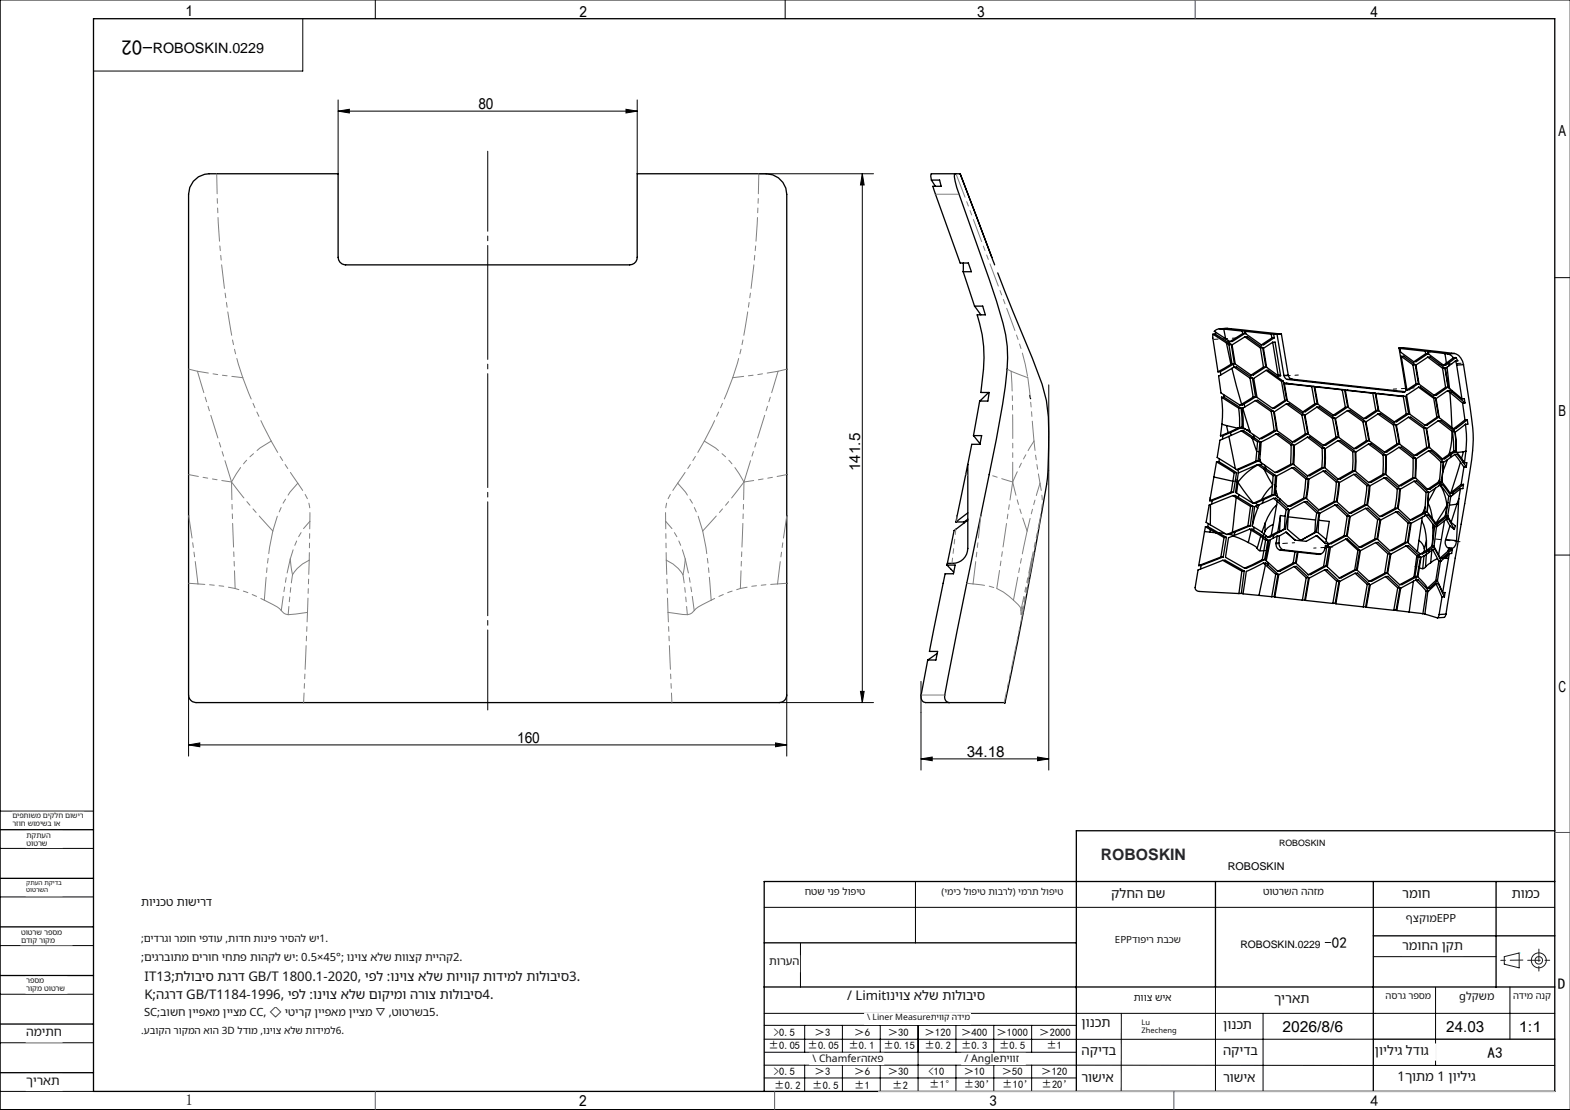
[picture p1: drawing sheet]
<svg xmlns="http://www.w3.org/2000/svg" width="420mm" height="297mm" viewBox="0 0 420 297" stroke-linecap="round" stroke-linejoin="round" font-family="sans-serif">
<g fill="none" stroke="#000" stroke-width=".27">
<path d="M100.4 0v5M210 0v5M420 0h-419.9v297h419.9M81 5v14h-56M90.5 29.7l3-.5v1zM90.5 26.7v19.8M90.5 29.7h80M167.5 29.2l3 .5-3 .5zM170.5 26.7v19.8M203 46.5h30.7M230.7 46.5l.5 3h-1zM230.7 46.5v141.5"/>
<path d="M415.9 74.3h4.1M280.6 103v103.1M415.9 148.5h4.1M50.4 199.3l3-.5v1zM50.4 186v16.3M50.4 199.3h160.1M207.5 198.8l3 .5-3 .5zM208.5 188h25.2M210.5 186v16.3M230.2 185h1l-.5 3zM246.4 182.3v23.8M0 217h25"/>
<path d="M246.4 203.1l3-.5v.9zM246.4 203.1h34.2M277.6 202.6l3 .5-3 .4zM0 227h25M0 240h25M244.9 236v16.3M0 253h25M204.4 242.8h211.5M214.1 252.4v11.8M367.4 256h32.8M0 266h25M0 279h25"/>
<path d="M204.4 271.1h211.5M204.4 278.1h163M204.4 274.4h83.5M215.3 274.4v7.1M225.4 274.4v7.1M235.5 274.4v7.1M245.6 274.4v17.6M255.7 274.4v7.1M265.9 274.4v7.1M276 274.4v7.1M300 271.1l-.1 21M325.2 264.1v27.9"/>
<path d="M337.9 271.1v20.9M384 264.2v20.9M403.9 264.1v14M0 292h25M204.4 285l211.5 .1M204.4 288.4h83.5M204.5 281.5h83.5M215.3 285v7M225.4 285v7M235.5 285v7M255.7 285v7M265.9 285v7"/>
<path d="M276 285v7M287.9 292h128"/>
</g>
<g fill="none" stroke="#191924" stroke-width=".27">
<path d="M402.4 256l4-1v4l-4-1z"/>
<circle cx="411.7" cy="257" r="1"/>
<circle cx="411.7" cy="257" r="2"/>
</g>
<path d="M341.2 145.5l5.1-.3M351.4 146.7l5.1-.4" fill="none" stroke="#000" stroke-width=".27" stroke-dasharray="30.5 1.3 1.3 1.3" stroke-dashoffset="29.8"/>
<path d="M384 144.2l6.6 .8" fill="none" stroke="#000" stroke-width=".27" stroke-dasharray="30.5 1.3 1.3 1.3" stroke-dashoffset="29.1"/>
<path d="M324.8 90.8l6-.4M390.9 97.2l-6 .4" fill="none" stroke="#000" stroke-width=".27" stroke-dasharray="30.5 1.3 1.3 1.3" stroke-dashoffset="29.4"/>
<path d="M347.3 100.4l-5.6 .3M378.3 103.8l-5.6 .3" fill="none" stroke="#000" stroke-width=".27" stroke-dasharray="30.5 1.3 1.3 1.3" stroke-dashoffset="29.6"/>
<path d="M130.5 190v-149.5" fill="none" stroke="#000" stroke-width=".27" stroke-dasharray="30.5 1.3 1.3 1.3" stroke-dashoffset="9.1"/>
<g fill="none" stroke="#000" stroke-width=".35">
<path d="M25 5h390.9v287h-390.9zM51.7 48.5a6.7 6.7 0 0 1 6.3-2h32.5v22.4a2.03 2.03 0 0 0 2 2h76a1.99 1.99 0 0 0 2-2v-22.4h32.5a6.3 6.3 0 0 1 7.2 3.8l.3 1.7v134a2.02 2.02 0 0 1-2 2h-156a2.05 2.05 0 0 1-2.1-2v-134l.4-1.8zM249.2 48.2l-.2-1.1 .2-.6h7.7l9.2 24.4M249.2 48.2h2.2l.4 1.6h-2.2l.7 2.2 6.6 18.4h2.1l.9 2.3h-2.2M249.2 48.2l1 1.6M255.4 46.5l-.1 .1a13.8 13.8 0 0 0 1.3 5.4l10 28.6a41.5 41.5 0 0 1 2.8 18.2 232.5 232.5 0 0 1-4.8 28.2l-8.6 41.8-3.3 17.2a1.52 1.52 0 0 0 1.2 2M257.7 72.7l3 9.2M257.7 70.4v2.3M266.9 73l9.3 22.8a41.8 41.8 0 0 1 4.4 20 75.5 75.5 0 0 1-.9 15.6l-1.5 8.1a1496.8 1496.8 0 0 1-9.4 48.7M260.7 81.9h2.2l.7 2.3h-2.2a35.4 35.4 0 0 1 1.7 14.6l-.7 6.2h2.2l-.3 2.3h-2.2M260.7 81.9l1.7 2.3M324.5 89.4l-.1 1 1.4 9.1"/>
<path d="M324.5 89.4l3.6 2.4M325.1 89.4l3.6 2.3M325.1 89.4h-.6M325.3 88.9l-.2 .5M326.5 99.4l-.7 .1M326.5 99.4l.1 .9M327.4 88l4.9 .6M327.4 88a2.53 2.53 0 0 0-2.6 .6l3.1 2M327.4 88l.5 2.6M327.9 90.6l1.1 .8M328.1 91.8l1.2 5.7M328.1 91.8l.7 .4"/>
<path d="M328.3 87.9l14.5 1.5M328.3 87.9l-2.1 .1M328.3 87.9h-.3M328.6 91.1l.1 .6M328.7 91.7l.7 .5M328.8 92.2l.8 5.1M329.3 97.5l-3.5 2M329.4 92.2l.8 5.1M329.4 92.2h-.6M329.6 98.6l2.5 9.6M329.6 98.6l-3.6 2 .6 4.6 5.1 3.2M329.6 97.3l-.3 .2"/>
<path d="M329.9 97.4l-3.4 2M329.9 97.4l.2 .8M330.1 98.2h.7l4.2 2.9M330.1 98.2l4.3 3M330.1 98.2l-.5 .4M330.2 97.3l-.3 .1M330.2 97.3h-.6M332.3 88.6l.2 .6M332.5 89.2l-3.5 2.2M333 88.5l.1 .7M333 88.5l.8 .1h-.6M333 88.5l-.7 .1"/>
<path d="M333 90.1h.7l4.1 3M333 90.1l-3.4 2.2 .8 5.1 4.3 3M333 90.1l4.2 3M333.1 89.2l-3.4 2.2h-.7M333.1 89.2h-.6M333.2 88.6l6.9 .8M333.2 88.6l.1 .7 4.1 3M337.2 93.1l.8 5.1M337.8 93.1l.8 5.1M337.8 93.1h-.6M338 98.2l-3.3 2.2M338.6 98.2l-3.3 2.1-.6 .1"/>
<path d="M338.6 98.2h-.6M338.7 99.1h.5l4.1 2.9M338.7 99.1l-3.3 2.1 .9 5.1 4.2 3M338.7 99.1l4.1 3M340.1 89.4l.2 1M340.3 90.4l-2.9 1.9M340.5 91.6l.6-.1 1.4 8.9M340.5 91.6l-2.5 1.6 .8 5.1 3.1 2.2M340.5 91.6l1.4 8.8M340.7 89.4l.2 1M340.7 89.4l.9 .1M340.7 89.4h-.6"/>
<path d="M340.9 90.4l-2.8 1.8-.7 .1M340.9 90.4h-.6M341.6 89.5l1.9 11M342.8 89.4l1.8 11M342.8 89.4l-1.2 .1M374.3 93.1l1.1-.1 13.7 1.6M374.3 93.1l1.8 11a.63 .63 0 0 1-.7 .8M374.3 93.1l.8 .1h-.6M374.5 93.2l6.8 .8M374.5 93.2l.2 1 3.5 2.6M374.9 95.4l.6-.1 3.1 2.3M374.9 95.4l3.1 2.2"/>
<path d="M374.9 95.4l1.4 8.9M378 97.6l.8 5.1M378.6 97.6l.8 5.1M378.6 97.6h-.6M381.3 94l.1 .6M381.4 94.6l-3.2 2.2M381.9 93.9l.8 .1-.6 .1M381.9 93.9l-.6 .1M381.9 93.9l.1 .7M382 95.6l.6-.1 3.9 3M382 95.6l-3.2 2.1 .8 5.1 4 3M382 95.6l3.9 2.9"/>
<path d="M382 94.6l-3.2 2.2h-.6M382 94.6h-.6M382.1 94.1l4.4 .5M382.1 94.1l.1 .7 4 2.9M385.9 98.5l.8 5.1M386.5 94.6l.4 2.6M386.5 94.6l.8 .1M386.5 98.5l.8 5.1M386.5 98.5h-.6M386.9 97.2l-.7 .5M387.1 98.3l.7 5.7M387.1 98.3l-.5 .3 .9 5.1 .3 .3"/>
<path d="M387.3 94.7l1 .4 .5 .6M387.6 97.1l.1 .8M387.6 97.1l-.8 .6h-.6M388.8 95.7l-1.9 1.5M389.1 94.6a3.2 3.2 0 0 1 2.4 3M389.1 94.6l-1.8 .1M389.4 96.6l.3 1.1M389.4 96.6l-2.3 1.7M389.5 95.7l-1.9 1.4M389.5 95.7l.5 .9h-.6M389.5 95.7h-.7M389.7 97.7l1.4 9"/>
<path d="M391.5 97.6a202.6 202.6 0 0 1 2.6 18.4v3.1a395.6 395.6 0 0 1-4.8 30.2l-2.5 15M391.5 97.6l-1.8 .1M260.4 116.6h2.2l-.5 2.3h-2.1l-1.1 5.3v22.6a4 4 0 0 1-4 3.9h-1.5M260.4 116.6l1.8 2.1M262.1 107.3l-1.7 9.3M264.5 105l-2.4 2.3M275.4 105.8l.3 .9M326.8 106.3l4.6 2.9M326.8 106.3a28.4 28.4 0 0 1 .1 7.2M326.9 113.5l1.2 .4M326.9 113.5l-.4 3.1M327.1 116.6h-.6"/>
<path d="M327.1 116.6l-.1 .9M327.3 105.6l.1 .7M327.4 106.3l4.6 2.9M327.4 106.3h-.6M328.1 113.9l.4 1.9M328.1 113.9l3.1 .7M328.5 115.8l-2 .8M328.8 116.8l1.7 8.6M328.8 116.8l-2.4 1-.8 4.6 4.9 3M329.2 115.7l-2.1 .9M329.2 115.7l.1 .8M331.2 114.6l-2.7 1.2"/>
<path d="M331.4 109.2l.2 5.2M331.6 114.4l-.4 .2M331.8 114.5l-2.6 1.2M331.8 114.5l1.4 .3M332 109.2l.2 5.1M332 109.2h-.6M332.1 115.3l-3.3 1.5M332.1 115.3l2.9 1.9M332.1 115.3l.6-.1 2.9 2M332.1 108.2l-.4 .2M332.2 114.3l-.4 .2M332.2 114.3l-.6 .1"/>
<path d="M332.5 109.2l1.8 6M332.5 109.2l-.2 .1 .3 5.1 .9 .6M332.8 108.1l.2 .8M332.8 108.1l-1.1 .3M333.5 115l.8 .2M333.5 115l1 .7M334.3 115.2l.2 .5M334.4 101.2l.8 5.1M334.5 115.7l2.4 1.7M335 117.2l1.2 3.6M335 117.2l1.4 1M335 101.1l.9 5.1"/>
<path d="M335 101.1l-.6 .1M335.2 106.3l-3.1 1.9M335.3 116.3l.3 .9M335.6 117.2l1.4 1M335.8 107.2l-3.3 2M335.8 107.2l.6-.1 4.3 3M335.8 107.2l4.2 2.9M335.9 106.2l-3.1 1.9M335.9 106.2l-.7 .1M336.4 118.2l-.2 2.6M337 118.2l-.2 2.6M337 118.2h-.6"/>
<path d="M340 110.1l.9 5.1M340.7 110.1l.8 5.1M340.7 110.1h-.7M340.9 115.2l-4 2.2M341.4 116.1l-4 2.2-.4 4.6M341.4 116.1h.6l4 2.9M341.4 116.1l4 3M341.5 115.2l-3.9 2.2h-.7M341.5 115.2h-.6M341.9 100.4v.1M342.5 100.4l.1 .1h-.7M342.5 100.4h-.6"/>
<path d="M342.8 102.1l.9 5M343.3 102l.9 5.1M343.3 102l-.5 .1M343.5 100.5l.4 .8 .5 .2M343.6 102.5l1 .1M343.6 102.5l.8 4.7 4.1 3M343.6 102.5l.4 .2M343.7 107.1l-3.2 2.2M344 102.7l6.9 .7M344.1 108.1l-3.2 2.1 .8 5.1 4.1 2.9M344.1 108.1l.7-.1 4.1 2.9M344.1 108.1l4.2 2.9"/>
<path d="M344.2 107.1l-3.2 2.2h-.5M344.2 107.1h-.5M344.4 101.5l31 3.4M344.6 100.4l.5 .8 .5 .3M344.6 102.6l6.9 .8M344.6 102.6l-.6 .1M344.6 100.4l-1.1 .1M345.4 119.1l-.1 5.1M345.6 101.5l30.3 3.3M345.6 101.5h-1.2M346 119l-.1 5.2M346 119l-.6 .1"/>
<path d="M348.3 111l.9 5.1M348.9 110.9l.9 5.2M348.9 110.9l-.6 .1M349.2 116.1l-3.4 2.1M349.7 117l.7-.1 3.9 3M349.7 117l-3.4 2.2-.2 5.1 3.7 3M349.7 117l4 3M349.8 116.1l-3.4 2.1h-.6M349.8 116.1h-.6M350.9 103.4l.8 4.7M351.5 103.4l.9 4.6M351.5 103.4h-.6"/>
<path d="M351.7 103.5l8 .8M351.7 103.5l7.4 .8M351.7 103.5l.9 4.7 4.1 2.9M351.7 108.1l-3.2 2.1M352.3 108.9l-3.2 2.2 .9 5.1 4 3M352.3 108.9h.6l4.2 3M352.3 108.9l4.1 3M352.4 108l-3.2 2.2h-.7M352.4 108l-.7 .1M353.7 120l-.1 5.1M354.3 119.9v5.2M354.3 119.9l-.6 .1"/>
<path d="M356.4 111.9l1 5.1M357.1 111.9l.9 5.1M357.1 111.9h-.7M357.4 117l-3.4 2.2M357.9 117.9h.7l3.9 2.9M357.9 117.9l-3.4 2.1v5.2l3.5 3M357.9 117.9l4 3M358 117l-3.3 2.1-.7 .1M358 117h-.6M359.1 104.3l.8 4.7M359.7 104.3l.8 4.6M359.7 104.3h-.6"/>
<path d="M359.9 104.4l8 .8M359.9 104.4l7.3 .8M359.9 104.4l.8 4.6 4.1 3M359.9 109l-3.2 2.1M360.5 109.9l-3.2 2.1 .9 5.1 4 2.9M360.5 109.9l.6-.1 4.1 3M360.5 109.9l4.1 2.9M360.5 108.9l-3.2 2.2h-.6M360.5 108.9l-.6 .1M364.6 112.8l.9 5.1M365.2 112.8l1 5.1M365.2 112.8h-.6"/>
<path d="M365.5 117.9l-3.3 2.1M366.1 118.8l.6-.1 4 3M366.1 118.8l-3.4 2.2-.1 5.1 3.5 3M366.1 118.8l3.9 3M366.2 117.9l-3.3 2.1h-.7M366.2 117.9h-.7M367.2 105.2l.9 4.7M367.9 105.2l.8 4.6M367.9 105.2h-.7M368.1 105.3l7.5 .7M368.1 105.3l.8 4.7 4.1 2.9M368.1 105.3l6.9 .8"/>
<path d="M368.1 109.9l-3.3 2.1M368.6 110.8l-3.2 2.1 1 5.1 4 3M368.6 110.8l.7-.1 4.1 3M368.6 110.8l4.1 2.9M368.7 109.8l-3.2 2.2h-.7M368.7 109.8l-.6 .1M372.7 113.7l1 5.1M373.4 113.7l.9 5.1M373.4 113.7h-.7M373.7 118.8l-3.3 2.2M374.2 119.7h.7l3.8 2.9M374.2 119.7l-3.4 2.1v5.2l3.4 3"/>
<path d="M374.2 119.7l3.8 3M374.3 118.8l-3.3 2.1-.6 .1M374.3 118.8h-.6M375 106.1l1-.1 .8 4.7M375 106.1h.4l.8 4.7M375.4 104.9h.1M376.2 110.8l-3.2 2.1M376.8 111.7l-3.2 2.1 .9 5.1 3.9 3M376.8 111.7l.6-.1 4.1 3M376.8 111.7l4.1 2.9M376.8 110.7l-3.2 2.2h-.6M376.8 110.7l-.6 .1"/>
<path d="M378.8 102.7l-2.5 1.6M379.4 102.7l-2.4 1.6h-.7M379.4 102.7h-.6M379.5 103.6h.5l4 2.9M379.5 103.6l-3.2 2.1 .9 5.1 4 3M379.5 103.6l4 3M380.9 114.6l.8 5.1M381.5 114.6l.8 5.1M381.5 114.6h-.6M381.7 119.7l-3.3 2.2M382.3 119.7l-3.3 2.1-.6 .1M382.3 119.7h-.6"/>
<path d="M383.5 106.6l.9 5.1M384 106.5l.9 5.1M384 106.5l-.5 .1M384.4 111.7l-3.2 2.1M384.8 112.6l.6-.1 3.6 2.9M384.8 112.6l-3.2 2.1 .8 5.1 3.5 3M384.8 112.6l3.6 2.8M384.9 111.6l-3.2 2.2h-.5M384.9 111.6l-.5 .1M386.7 103.6l-3.1 2.2M387.2 104.5l-3 2.1 .8 5.2 3.4 2.6M387.2 104.5h.7l.6 .5"/>
<path d="M387.2 104.5l.7 .5M387.3 103.6l-3 2.1-.7 .1M387.3 103.6h-.6M387.8 104l3.3 2.7M387.9 105l.5 9.4M387.9 105l3.4 2.8M388.4 115.4a18.9 18.9 0 0 1-.6 5.7M388.4 114.4l.4 .3M388.4 115.4l.2 .1M388.4 104.5l.1 .5M388.5 105l3.4 2.8M388.6 115.5l.3 5.2"/>
<path d="M389 114.7v.7M389 115.4l.2 .1M389.2 115.5l.3 4.9M389.2 115.5h-.6M391.1 106.7h.6l.2 1.1M391.3 107.8l.6 4.6M391.9 112.4l-3.1 2.3M391.9 107.8h-.6M392 113.5l.3 4.2-.2 3M392 113.5l-2.7 2.1 .2 5.2 .2 .3M392.5 112.4l-3 2.3h-.7M392.5 112.4l.2 1.1h-.7"/>
<path d="M392.5 112.4h-.6M255.7 139.7h2.2M257.9 139.7l-.1 .3M258.9 139.2l-3.7 2.8-1.8 8.7M258.9 124.3l-3.2 15.4M258.9 138.9l-1 .8M258.9 137.2l-3.2 2.5M323.8 133.2v.7M323.8 133.2l-.2 .8M323.8 135v5.4M323.8 135l-.3 .1-.8 4.7 1.1 .6M323.8 133.9l-.2 .1"/>
<path d="M324.3 133.9l-.2 1M324.3 133.9l-.7 .1M324.7 127.6l5.1 1.2M324.7 127.6l-.9 5.6M325.4 123.6l4.8 2.9M325.4 123.6l-.7 4M326.1 123.5l4.7 3M326.1 123.5l-.7 .1M326.2 122.8l-.1 .7M329.4 131.7l-5.6 2.2M329.8 132.6l-6 2.4M329.8 132.6l.9 .5"/>
<path d="M329.8 128.8l-.4 2.9M329.8 132.6h.6l.9 .5M330 131.7l-5.7 2.2M330 131.7h-.6M330.2 126.5l-.4 2.3M330.4 128.7l-.4 3M330.4 128.7l.5 .1M330.5 125.4l.3 .3M330.7 133.1l-1 9.3M330.7 133.1l3.8 2.4M330.8 131.9l4.4 2.8M330.8 126.5l-.4 2.2"/>
<path d="M330.8 126.5h-.6M330.9 129h.3M330.9 129l-.4 2.8 .3 .1M331 128.3l.2 .7M331 128.3l-.1 .7M331.2 129l4.1 5.7M331.2 129l-.4 2.9M331.2 125.7l.1 .8M331.3 133.1l3.9 2.4M331.4 132.3l-.1 .8M334.5 135.5l-.7 5.2M335.2 135.5l-.7 5.2"/>
<path d="M335.2 135.5h-.7M335.3 134.7h-.1M336 123.4l-5.2 2.3M336 134.6l-.8 .1M336 134.6l.5 .6M336 135.4l.4 .6M336 135.4l-.4 .2-.6 4.9M336.2 120.8l-.2 2.6M336.3 124.3l-5 2.3-.3 1.7M336.3 124.3l.8 .1M336.3 124.3l.2 .1M336.4 136l-1.4 4.5"/>
<path d="M336.5 124.4l-2.8 1.9-2.5 2.7M336.5 124.4l1.6 1.2M336.5 123.4l-5 2.2-.7 .1M336.5 123.4h-.5M336.8 135.1l-.4 .9M336.8 135.1l-.8 .3M336.8 120.8l-.3 2.6M336.8 120.8l.3 .8M337 122.9l.3 .9M337 122.9l-.1 .6 .4 .3M337.1 124.4l1.7 1.1M337.3 123.8l3.8 2.6"/>
<path d="M337.7 124.1l-.6 .3M338.1 125.6l2.3 4.1M338.1 125.6l2.5 1.6M338.1 133.6l-.5 1.1M338.3 124.4l.5 1.1M338.5 139.9l-.1 2.2M338.5 139.9l-.9 2.5M338.8 125.5l2.4 1.7M340.2 132.4l-4.9 2.3M340.4 130a12.7 12.7 0 0 0-2.9 3.7M340.4 130l-.2 2.4M340.4 129.7v.3"/>
<path d="M340.6 127.2l-.2 2.5M340.6 133.3l-3.8 1.8M340.6 133.3l1.1 .8M340.6 133.3h.7l1 .8M340.9 132.4h-.7M340.9 132.4l-4.9 2.2M341 129.9l-.1 2.5M341.1 129.7v.1M341.1 129.7l-.1 .2M341.1 129.8l-.1 .1M341.1 129.8l.2 .4M341.2 127.2l-.1 2.5"/>
<path d="M341.2 127.2h-.6M341.3 131.3l.5 1.6M341.3 131.3l-.1 1.2 .6 .4M341.5 135.1l-.9 5.2M341.5 135.1a12.9 12.9 0 0 0-3 4.8M341.7 134.1l-.2 1M341.7 134.1l2.4 2.2M341.8 132.9l2.8 2.6M342.3 134.1l2.4 2.2M342.4 133.5l-.1 .6M342.5 137.9l1.3 .2M342.5 137.9l-.7 4.4"/>
<path d="M342.5 137.9l-.2 4.4M343.8 138.1l-.2 3.4M344.1 136.3l-.3 1.8M344.6 138.3l7.3 .8M344.6 138.3l-.2 3.3 3.5 3M344.7 136.3l-.8 5.2M344.7 136.3h-.6M345.3 124.2l-4.2 2.2M345.7 125.1l-4.2 2.2-.2 4M345.7 125.1h.6l3.7 3M345.7 125.1l3.6 3M345.9 124.2l-4.2 2.2h-.6"/>
<path d="M345.9 124.2h-.6M348.7 133.3l-4.1 2.2M349 134.2h.6l3.3 3M349 134.2l-4.1 2.2-.3 1.9M349 134.2l3.2 3M349.3 128.1l-.6 5.2M349.4 133.3l-4.1 2.2h-.7M349.4 133.3h-.7M350 128.1l-.6 5.2M350 128.1h-.7M351.9 139.1l-.1 3.3M352.2 137.2l-.3 1.9"/>
<path d="M352.8 139.2l2.8 .3-.8 5.3 .7 .7M352.8 139.2l-.2 3.3 2.2 1.9M352.9 137.2l-.8 5.2M352.9 137.2h-.7M353.6 125.1l-3.8 2.2M354 126l-3.9 2.2-.6 5.2 3.3 3M354 126h.6l3.5 3M354 126l3.5 3M354.3 125.1l-3.9 2.2h-.6M354.3 125.1h-.7M356.9 134.2l-4.1 2.2M357.2 135.1h.6l3.2 3"/>
<path d="M357.2 135.1l-4.1 2.2-.3 1.9M357.2 135.1l3.2 3M357.5 129l-.6 5.2M357.5 134.2l-4.1 2.2h-.6M357.5 134.2h-.6M358.1 129l-.6 5.2M358.1 129h-.6M360.4 138.1l-.8 5.2M361 138.1l-.8 5.2M361 138.1h-.6M361.8 126l-3.8 2.2M361.9 120.9l-.1 5.1"/>
<path d="M362.2 126.9l-3.9 2.2-.6 5.2 3.3 3M362.2 126.9h.6l3.5 3M362.2 126.9l3.5 3M362.4 126l-3.8 2.2h-.6M362.4 126h-.6M362.5 120.8l-.1 5.2M362.5 120.8l-.6 .1M365 135.1l-4 2.2M365.3 136h.6l3.3 3M365.3 136l-4.1 2.2-.8 5.2 3.2 3M365.3 136l3.2 3M365.7 129.9l-.7 5.2"/>
<path d="M365.7 135.1l-4.1 2.2h-.6M365.7 135.1h-.7M366.3 129.9l-.6 5.2M366.3 129.9h-.6M368.5 139l-.8 5.2M369.2 139l-.8 5.2M369.2 139h-.7M370 126.9l-3.9 2.2M370 121.8v5.1M370.3 127.8l-3.8 2.2-.7 5.2 3.3 3M370.3 127.8h.6l3.5 3M370.3 127.8l3.5 3"/>
<path d="M370.6 126.9l-3.8 2.2h-.7M370.6 126.9h-.6M370.7 121.7l-.1 5.2M370.7 121.7l-.7 .1M373.2 136l-4.1 2.2M373.5 136.9h.6l3.2 3M373.5 136.9l-4.1 2.2-.9 5.2 3.3 3.1M373.5 136.9l3.2 3M373.8 130.8l-.6 5.2M373.8 136l-4.1 2.2h-.6M373.8 136h-.6M374.4 130.8l-.6 5.2"/>
<path d="M374.4 130.8h-.6M376.7 139.9l-.8 5.2M377.3 139.9l-.8 5.2M377.3 139.9h-.6M377.9 127.8l-3.7 2.2M378 122.7l-.1 5.1M378.3 128.8l.6-.1 3.2 3M378.3 128.8l-3.7 2.1-.6 5.2 3.3 3M378.3 128.8l3.2 3M378.6 127.8l-3.7 2.2h-.7M378.6 127.8h-.7M378.7 122.6l-.1 5.2"/>
<path d="M378.7 122.6l-.7 .1M380.3 139.4a11.8 11.8 0 0 1 1.3 5.3M380.3 139.4l-.7 5.2M380.5 138.4l-.2 1M380.5 138.4l-3 1.6-.8 5.2 2.5 2.4M380.7 137.2l-3.4 1.9M381.2 136.9l-.5 .3M381.2 135.7l-.5 1.5M381.2 135.7v1.2M381.3 137.2l-3.4 1.9h-.6M381.3 137.2l-.2 .8M381.4 137.8l1.9 2.4"/>
<path d="M381.4 137.8l-.9 .6M381.4 137.8h.7l1.8 2.4M381.5 131.8l-.3 3.9M381.8 136.9l-.5 .3M381.8 136.9h-.6M382 134.5l.7 1.9 .5 2.3M382 134.5l-.2 2.5 1.4 1.7M382 134.3v.2M382.1 131.7l-.3 5.2M382.1 131.7l-.6 .1M382.2 120.6h.6l3.3 3M382.2 120.6l-3.4 2.2-.1 5.1 3.2 3"/>
<path d="M382.2 120.6l3.3 3M383.2 138.7l.9 1.3M383.9 139.7v.5M384 130.6l-2 3.7M384 130.6l-1.8 1.3-.2 2.4M384.8 129l-2.9 1.9M385.1 128.8l-.3 .2M385.1 128.2l-.3 .8M385.1 128.2v.6M385.2 129.8l1 1.7 .9 3.7M385.2 129.8l-1.2 .8M385.3 129.7h.6l2.3 3"/>
<path d="M385.3 129.7l2.3 3.1M385.3 129.1l-.4 .9M385.3 129.1l.5 .6M385.3 129.7l-.1 .1M385.4 129l-.1 .1M385.4 129l-2.9 1.9h-.6M385.5 123.6l-.4 4.6M385.7 128.8l-.3 .2M385.7 128.8h-.6M385.9 126.3l-.2 2.6 2.2 3.1M386.1 123.6l-.4 5.2M386.1 123.6h-.6"/>
<path d="M386.4 139.3l-1.6 9.2M386.4 139.3l-2.1 1.7-.7 5.2M386.6 138.1l-2.5 2M386.8 138h.5M386.8 138l-.2 .1M386.9 138.9h.6l1.5 2.8M386.9 138.9l-.5 .4M386.9 138.9l1 1.8M387.1 135.2l-.5 2.9M387.1 135.2l-3 4.8M387.1 135.2h.1M387.2 123l-1.3 3.3"/>
<path d="M387.2 135.2l-.4 2.8M387.2 123l-1 .7-.3 2.6M387.2 138.1l-2.4 1.9-.7 .1M387.2 138.1l-.1 .8M387.2 138.1h.1M387.3 138.1l.9 1.7M387.3 134.5l-.2 .7M387.3 134.5l-.1 .7M387.6 132.8l-.3 1.7M387.6 121.6l-1.7 1.2M387.7 135.2l-.4 2.9M387.8 121.1l-.2 .5"/>
<path d="M387.8 121.1h.5M388.2 131.8l-.3 .2M388.2 139.8l1.1 .9-.3 1M388.2 132.7v.1M388.2 132.7l-.6 .1M388.3 121.5l-.3 .9M388.3 121.5l-1.8 1.3h-.6M388.3 121.1l-.7 .5M388.8 131.8l-.9 .2M388.8 131.8l-.3 .7M388.9 120.7l.6-.1-.6 .5M388.9 120.7l-.6 .4"/>
<path d="M388.9 121.1l-.6 .4M389.2 121.6h.6l1.5 2M389.2 121.6l1.5 2M389.2 121.6l-2 1.4M389.7 121l-.8 .1M389.7 134.9l-2 .3M389.7 134.9l-1.5 4.9M389.7 121.1l1.3 1.6M390.2 133.5l-.6 11.2M390.2 133.5l-.5 1.4M390.7 123.6l-2.5 8.2M390.7 123.6l.9 1.4"/>
<path d="M390.7 130.8l-2.6 2.1-.4 2.3M390.7 130.8l-.5 2.7M390.9 129.6l-2.7 2.2M391 122.7l.8 1.2M391.3 123.6l1 1.4M391.4 123.3l-.1 .3M391.5 120.9l-.5 1.8M391.5 120.9l-1.8 .2M391.5 129.6l-2.7 2.2M391.5 129.6l-.2 1.1-.6 .1M391.5 129.6h-.6M391.6 125l-.7 4.6"/>
<path d="M391.8 123.9l.6-.1-.1 1.2M392.1 120.7l-.3 3.2M392.1 120.7l-.6 .2M392.3 125h-.7M253.3 151.2h2.2l-.4 2.3h-2.3l-3 14.8-1.2 6h2.2l-.4 2.3h-2.2M253.3 151.2l1.8 1.9M253.4 150.7l-.1 .5M321.3 151.3l-.1 1M321.3 151.3h-.6M322.2 142.2l1.5 .2M322.2 142.2l-1.5 9.1M322.5 140.9l1.2 .8"/>
<path d="M322.5 140.9l-.3 1.3M323.1 140.9h-.6M323.1 140.9l5 2.9M323.2 140.1l-.1 .8M323.7 142.4l1.6 .2M323.7 141.7l3.7 2.1M323.7 141.7v.7M323.8 140.4l4.4 2.6M325.9 142.5l1.9 .3M326.6 149l-5.9 2.3M327.1 149.9l-6.6 2.6-.8 5a1.12 1.12 0 0 0 1.2 .8l10.5 .5M327.1 149.9l5.1 2.9"/>
<path d="M327.1 149.9h.6l5.1 2.9M327.2 149l-5.9 2.3M327.2 149h-.6M327.4 143.8l-.8 5.2M328.1 143.8l-.9 5.2M328.1 143.8h-.7M328.8 143h-.6M329.7 142.4l-1.5 .6M329.8 143.4l-1.2 .5-.8 5.2 5.1 2.9M329.8 143.4l4.1 1.8M330.3 142.4l-.1 .9-1.4-.3M330.3 142.4l-1.5 .6"/>
<path d="M332.1 158.8h.4M332.1 158.8h-.7M332.2 152.8l-.8 6M332.8 152.8l-.7 6M332.8 152.8h-.6M333.8 140.7l-4.1 1.7M333.9 145.2a4.5 4.5 0 0 1 2.4 1.5M334.3 141.6l-4.5 1.8M334.3 141.6h.6l.5 .2M334.3 141.6l.4 .2M334.5 140.7l-4.2 1.7M334.5 140.7h-.7"/>
<path d="M334.7 141.8l2.6 1.7M334.7 141.8l-.8 3.4M335 140.5v.3l2.6 1.6M335.4 141.8l2.5 1.6M335.5 141.1l-.1 .7M336.3 146.7l.7 .7M336.8 159.3l3.4 .4M337 147.4h1.1M337.3 143.5l.6 .5M337.3 143.5l-1 3.2M337.6 142.4l.6 .5M337.7 149.8l-4.8 2.2"/>
<path d="M337.9 143.4l.6 .5M337.9 144l.7 .6M337.9 144l-.9 3.4M338 150.7l-4.6 2.2-.9 6 4.3 .4M338 150.7l.6-.1 .6 .5M338 150.7l.5 .5M338.1 142.8l-.2 .6M338.1 147.4l-.4 2.4M338.2 142.9l.9 .8M338.3 149.7l-3.4 1.7-1.3 .6h-.7M338.3 149.7l-.6 .1M338.4 142.1l-.2 .8"/>
<path d="M338.5 151.2l-1.7 8.1M338.5 143.9l.7 .6M338.5 151.2l2.8 2.5M338.6 144.6l-.5 2.8M338.7 143.3l-.2 .6M338.7 147.3l-.4 2.4M338.7 150l3.1 2.9M339 147.3l-.5 2.6 .2 .1M339 147.3h.3M339 147.3h-.3M339.2 151.1l2.7 2.5M339.2 144.5l-.5 2.8"/>
<path d="M339.2 144.5l-.6 .1M339.3 150.5l-.1 .6M339.3 147.3l-.6 2.7M339.9 144.4l-.6 2.9M339.9 144.4l-.5 .2-.4 2.7M340.1 143.2l-1 .5M340.6 140.3l-.5 2.9M340.6 140.3a4.4 4.4 0 0 0-2.2 1.8M340.7 143.2l-.1 .8M340.7 143.2l-.9 .5h-.7M340.9 159.6l.2 .1M340.9 159.6l-.7 .1"/>
<path d="M341.3 153.7l-1.1 6M341.4 145.3a1.6 1.6 0 0 0 1.1 1.9M341.7 143.4l-1.8 1M341.7 143.4l-.3 1.9M341.8 142.3l-1.7 .9M341.8 142.3h.5M341.9 153.6l-1 6M341.9 153.6l-.6 .1M342.2 145.2a1.75 1.75 0 0 0 1.3 1.9M342.2 145.2l-.8 .1M342.3 143.4l-.1 1.8M342.3 143.4h-.6"/>
<path d="M342.5 147.2l3.9 .4M343.5 147.1l9.8 1.1M343.5 147.1l-1 .1M343.6 141.5l-1.3 .8M343.6 141.5h.3M343.9 141.5l-3.2 1.7M344 142.4h.2l2.3 2.1M344 142.4l2.5 2.1M344 142.4l-1.7 1M345.9 150.7l-4.1 2.2M346.2 151.6l.6-.1 3.3 3M346.2 151.6l-4.1 2.2-1.1 6 7.4 .8"/>
<path d="M346.2 151.6l3.2 3M346.4 147.6l-.5 3.1M346.6 150.6l-4.2 2.2-.6 .1M346.6 150.6l-.7 .1M347.1 147.6l-.5 3M347.1 147.6l.8 .1h-.7M347.1 147.6h-.7M347.2 147.7l-.5 3 3.3 3.1M347.2 147.7l5.5 .6M349.4 154.6l-1 6M350.1 154.5l-1.1 6M350.1 154.5l-.7 .1"/>
<path d="M351.8 142.4h.3M351.8 142.4l-3.9 2.2M352.1 142.4l-4.1 2.2M352.1 143.3h.2l2.3 2.1M352.1 143.3l-2.7 1.5-2.9-.3M352.1 143.3l2.5 2.1M353.1 148.3h-.4M354.1 151.5l-4.1 2.3M354.4 152.5l.6-.1 3.2 3.1M354.4 152.5l-4.2 2.2-1 6 7.4 .8M354.4 152.5l3.2 3M354.6 146a2.03 2.03 0 0 1-1.9 2.3"/>
<path d="M354.6 146l.3 .4M354.6 145.4l.7 .1-.1 .5M354.7 151.5l-4.1 2.2-.6 .1M354.7 151.5h-.6M354.9 146.4l-.8 5.1M355.2 146l.4 .3M355.2 146h-.6M355.6 146.3l-.9 5.2M355.6 146.3l-.7 .1M357.6 155.5l-1 6M358.2 155.5l-1 5.9M358.2 155.5h-.6"/>
<path d="M359.6 143.3l-4.1 2.2M360 144.2h.5l3.2 3M360 144.2l-4.1 2.2-.8 5.3 3.2 3M360 144.2l3.3 3M360.2 143.3l-4.1 2.2h-.6M360.2 143.3h-.6M362.4 152.5l-4.1 2.2M362.5 153.4l.6-.1 3.3 3M362.5 153.4l-4.1 2.2-1 6 7.3 .8M362.5 153.4l3.3 3M362.9 152.4l-4.1 2.2-.5 .1M362.9 152.4l-.5 .1"/>
<path d="M363.3 147.2l-.9 5.3M363.7 147.2l-.8 5.2M363.7 147.2h-.4M365.8 156.4l-1.1 6M366.4 156.3l-1.1 6M366.4 156.3l-.6 .1M367.7 144.2l-4.1 2.2M368 145.2l.7-.1 3.2 3M368 145.2l-4.1 2.2-.8 5.2 3.2 3M368 145.2l3.3 3M368.4 144.2l-4.1 2.2h-.7M368.4 144.2h-.7"/>
<path d="M370.4 153.4l-4.1 2.2M370.7 154.3l.6-.1 3.2 3.1M370.7 154.3l-4.1 2.2-1.1 6 7.4 .8M370.7 154.3l3.2 3M371.1 153.3l-4.2 2.2-.6 .1M371.1 153.3l-.7 .1M371.3 148.2l-.9 5.2M371.9 148.1l-.8 5.2M371.9 148.1l-.6 .1M373.9 157.3l-1 6M374.5 157.3l-1 6M374.5 157.3h-.6"/>
<path d="M375.9 145.1l-4.1 2.3M376.2 146h.6l2.9 2.7M376.2 146l-4.1 2.3-.9 5.2 3.2 3M376.2 146l2.8 2.7M376.5 145.1l-4.1 2.2-.6 .1M376.5 145.1h-.6M378.1 155.5l-1.1 8.3M378.1 155.5l-3.4 1.9-1 6 3.3 .4M378.2 154.4l-3.8 2.1M378.5 154.3l-.3 .1M378.6 151.6l-.4 2.8M378.6 151.6l.4 .1"/>
<path d="M378.7 155.2l.7-.1 2.8 3.1h-.7M378.7 155.2l2.8 3M378.7 155.2l-.6 .3M378.9 154.4l-.1 .8M378.9 154.4l-3.8 2-.7 .1M379 151.7l-.5 2.6M379 148.7l-.4 2.9M379 148.7l.4 .4M379.1 154.2l-.2 .2M379.1 154.2l-.6 .1M379.2 147.6l.7 .6M379.4 149.1l-.4 2.6"/>
<path d="M379.6 151.7l-.5 2.5M379.6 151.7h.1M379.6 144.6l.9 1 .5 1.2M379.6 144.6l-.4 3M379.7 148.7l.3 .3M379.7 151.9l-.4 2.5 1.7 1.7 .8 1.3M379.7 151.9l.9 .2M379.7 148.1v.6M380 149l-.4 2.7M380 149l-.6 .1M380.9 148.7l-.3 3.4M380.9 148.7l-.7 .5-.5 2.7"/>
<path d="M381 147.6l-1.1 .6M381 146.8v.8M381.4 151.7l-.8 .4M381.5 158.2l-.9 6M381.6 148.4l-.7 .3M381.6 148.4l-.2 3.3M381.6 147.3l-.6 .3M381.6 144.7l-.6 2.1M381.6 144.7v2.6M381.6 147.6l-1.1 .6h-.6M381.6 147.6v.8M382.2 147.2l-.6 .4"/>
<path d="M382.2 147.2v.7M382.7 150.6l-1.3 1.1M383 147.2l-1.4 1.2M383 147.2l-.3 3.4M383.1 146.1l-1.5 1.2M383.2 145.9l-.1 .2M383.3 147h.6l1.3 2.4M383.3 147l1.3 2.5M383.3 147l-.3 .2M383.3 140.2v1M383.3 140.2l.3 .5M383.3 141.2l-.1 4.7"/>
<path d="M383.6 146.2l1.2 2.3M383.6 146.2l-1.4 1M383.6 146.1h-.5M383.6 140.7l-.3 .5M383.6 140.7l.2 .2M383.7 146.4v.6M383.8 140.9l-.6 5M383.9 140.2l.4 .5M384.1 155.3l-2.3 2.1M384.1 140v.1M384.2 156.2h.6l1.6 3.5M384.2 156.2l-2.2 2.1-.8 6 3.3 1"/>
<path d="M384.2 156.2l1.6 3.5M384.3 140.7l.1 .2h-.6M384.5 155.5l-2 1.9h-.7M384.6 149.5l-1.9 1.1M384.6 149.5l.3 .6M384.6 155.3h-.5M384.7 140l-.4 .7M384.8 148.5l.5 .8M384.9 150.1l-.8 5.2M385.2 149.4l.4 .7M385.3 149.4h-.1M385.3 149.3v.1"/>
<path d="M385.5 150.1h-.6M385.8 159.7l-.8 4.7M385.9 149.3l-.6 .1M385.9 149.3h-.6M385.9 158.6l.7-.1-.2 1.2M386.4 149.3l-1.1 .9-.8 5.2 1.4 3.2M386.4 149.3l.6 .1M386.4 159.7h-.6M386.5 149.3h-.6M386.8 144.4l-.2 .9a1.58 1.58 0 0 0 .9 1.3M386.8 144.4l2.8 .3M387 149.4h.5"/>
<path d="M387.1 148.7l-.1 .7M387.1 148.7l-.7 .6M387.4 147.5l-2.1 1.8M387.5 149.4l-1.6 9.2M387.5 146.6h.1M387.5 146.6l.9 .1M387.6 146.6l.3 .2M387.6 146.6l-.2 .9M387.7 148.2l-.6 .5M387.7 148.2l-.2 1.2M387.9 140.7l-1.1 3.7M387.9 140.7l1.1 1"/>
<path d="M387.9 147l-.5 .5M387.9 146.8v.2M388.4 146.7l-.5 .1M388.5 147l-2.6 2.3M388.5 147l-.2 1.1-.6 .1M388.5 147h-.6M389.6 144.7a2.03 2.03 0 0 1-1.2 2M248.2 176.6l-1.8 9.4a1.58 1.58 0 0 0 1.2 2h6.3M250.7 174.8l-2.5 1.8M349 160.5l-.6 .1M349 160.5h.2M357.2 161.4l.2 .1"/>
<path d="M357.2 161.4l-.6 .1M365.3 162.3l.2 .1M365.3 162.3l-.6 .1M373.5 163.3h.2M373.5 163.3h-.6M377 163.8l3.6 .4M381.2 164.2h-.6M386.8 164.3l-.5 .9-1.8 .1 .3-.2 .2-.7M386.8 164.3l-1.8 .1M253.9 188h15M0 222h25M0 235h25"/>
<path d="M325.2 235.9v28.2M367.4 235.9v56.1M400.2 235.9v28.3M415.9 235.9h-211.5v56.1M415.9 222.3h-128v69.7M0 248h25M204.4 252.3h83.5M367.4 250.4h48.5M0 261h25M0 274h25M204.4 264.1h211.5M367.4 278.1h48.5"/>
<path d="M0 287h25"/>
</g>
<path d="M407.4 256.9l-5.9 .1M408.7 256.9h6M411.7 253.9v6" fill="none" stroke="#191924" stroke-width=".27" stroke-dasharray="6.3 1.3 1.3 1.3" stroke-dashoffset="3"/>
<path d="M235 292h180.9" fill="none" stroke="#c0c0c0" stroke-width=".27"/>
<path d="M319.7 0v5M415.9 222.7h4.1M100.4 292v5M207.2 292v5M314 292v5" fill="none" stroke="#00f" stroke-width=".27"/>
<path d="M406.4 255h.1" fill="none" stroke="#0ff" stroke-width=".27"/>
<g fill="#000">
<path d="M167.5 29.2l3 .5-3 .5zM90.5 29.7l3-.5v1z"/>
<path d="M230.7 46.5l.5 3h-1zM230.2 185h1l-.5 3z"/>
<path d="M50.4 199.3l3-.5v1zM207.5 198.8l3 .5-3 .5z"/>
<path d="M277.6 202.6l3 .5-3 .4zM246.4 203.1l3-.5v.9z"/>
</g>
<path d="M82.9 139.5a21.1 21.1 0 0 0-5.3 10.1M178.1 139.5a21.1 21.1 0 0 1 5.2 10.1M278.2 129.3l-1.6-11.3M178.7 163.9l1 24.1M81.2 188l1.1-24.1" fill="none" stroke="#808080" stroke-width=".27" stroke-dasharray="6.3 1.3 1.3 1.3 1.3 1.3" stroke-dashoffset="3.8"/>
<path d="M77.6 149.6l-.9 4.4-1.5 9.4M178.2 149.9l.5 14M276 149.6l-2.9 13.8M82.3 163.9l.4-14M185.7 163.4l-1.4-9.4-1-4.4" fill="none" stroke="#808080" stroke-width=".27" stroke-dasharray="6.3 1.3 1.3 1.3 1.3 1.3" stroke-dashoffset="2.5"/>
<path d="M178.1 139.5l.1 10.4M82.7 149.9l.2-10.4" fill="none" stroke="#808080" stroke-width=".27" stroke-dasharray="6.3 1.3 1.3 1.3 1.3 1.3" stroke-dashoffset="4.3"/>
<path d="M82.9 139.5a11.3 11.3 0 0 0-1.3-7.2l-1.9-3M181.3 129.3a15.1 15.1 0 0 0-3.2 6.5v3.7" fill="none" stroke="#808080" stroke-width=".27" stroke-dasharray="6.3 1.3 1.3 1.3 1.3 1.3" stroke-dashoffset="4"/>
<path d="M188.4 118l-3.9 6.6-3.2 4.7M79.7 129.3l-3.2-4.7-3.9-6.6M278.2 129.3l-1.6 5.3-1.8 7.5" fill="none" stroke="#808080" stroke-width=".27" stroke-dasharray="6.3 1.3 1.3 1.3 1.3 1.3" stroke-dashoffset="2.9"/>
<path d="M72.6 118a130.2 130.2 0 0 1-7.7-16.9M196 101.1a130.1 130.1 0 0 1-7.6 16.9M188 142.1a119.8 119.8 0 0 1 2.3 18.5M70.7 160.6a119.6 119.6 0 0 1 2.3-18.5" fill="none" stroke="#808080" stroke-width=".27" stroke-dasharray="6.3 1.3 1.3 1.3 1.3 1.3" stroke-dashoffset=".2"/>
<path d="M203 46.5a245.2 245.2 0 0 1-4.9 47.4l-2.1 7.2M64.9 101.1a91.9 91.9 0 0 1-4-18 242.7 242.7 0 0 1-2.9-36.6M276.6 118l-1.6-16.9" fill="none" stroke="#808080" stroke-width=".27" stroke-dasharray="6.3 1.3 1.3 1.3 1.3 1.3" stroke-dashoffset="1"/>
<g fill="none" stroke="#808080" stroke-width=".27" stroke-dasharray="6.3 1.3 1.3 1.3 1.3 1.3">
<path d="M250.3 52h6.3M52.8 99.3l-2.3-.5M210.5 98.8l-2.4 .5M270.5 99.3l-1.1-.5M275 101.1l-4.5-1.8M255.9 139.5l.2-1.5M258.9 127.2l-.6-.2M50.5 156.1l2.5 .1M78.3 153.8l-.7-4.2M82.7 149.9a9.5 9.5 0 0 0-4.4 3.9M178.2 149.9a9.5 9.5 0 0 1 4.5 3.9M183.3 149.6l-.6 4.2"/>
<path d="M208 156.2l2.5-.1M258.6 156.1l1.7 .1M266.7 157.5l1.7 .9 2.7 2.2M275.3 153.8l.7-4.2M276.3 149.9l-1 3.9M75.2 163.4a10.8 10.8 0 0 0-4.5-2.8M75.2 163.4l.7 .6 1.2 .5M82.3 163.9l-5.2 .6M178.7 163.9l5.2 .6M183.9 164.5l1.2-.5 .6-.6M185.7 163.4a10.8 10.8 0 0 1 4.6-2.8M273.1 163.4l-.2-1-1.8-1.8"/>
<path d="M273.1 163.4l.1 1.1M273.6 163.9l-.4 .6M246.4 186h6.3"/>
</g>
<path d="M79.7 129.3a26 26 0 0 0-6.7 12.8M181.3 129.3a26 26 0 0 1 6.7 12.8" fill="none" stroke="#808080" stroke-width=".27" stroke-dasharray="6.3 1.3 1.3 1.3 1.3 1.3" stroke-dashoffset="2.2"/>
<path d="M199 129a147.4 147.4 0 0 1-11 13.1M73 142.1a146.5 146.5 0 0 1-11.1-13.1" fill="none" stroke="#808080" stroke-width=".27" stroke-dasharray="6.3 1.3 1.3 1.3 1.3 1.3" stroke-dashoffset=".9"/>
<path d="M72.6 118a25.6 25.6 0 0 0-10.7 11M188.4 118a25.6 25.6 0 0 1 10.6 11" fill="none" stroke="#808080" stroke-width=".27" stroke-dasharray="6.3 1.3 1.3 1.3 1.3 1.3" stroke-dashoffset="1.8"/>
<path d="M208.1 99.3l-9.1 29.7M61.9 129l-9.1-29.7" fill="none" stroke="#808080" stroke-width=".27" stroke-dasharray="6.3 1.3 1.3 1.3 1.3 1.3" stroke-dashoffset=".4"/>
<path d="M64.9 101.1l-12.1-1.8M196 101.1l12.1-1.8" fill="none" stroke="#808080" stroke-width=".27" stroke-dasharray="6.3 1.3 1.3 1.3 1.3 1.3" stroke-dashoffset="3.4"/>
<path d="M182.7 153.8l1.2 10.7M77.1 164.5l1.2-10.7M273.2 164.5l2.1-10.7" fill="none" stroke="#808080" stroke-width=".27" stroke-dasharray="6.3 1.3 1.3 1.3 1.3 1.3" stroke-dashoffset="4.1"/>
<path d="M62.9 157.5l-1-28.5M198.1 157.5l.9-28.5" fill="none" stroke="#808080" stroke-width=".27" stroke-dasharray="6.3 1.3 1.3 1.3 1.3 1.3" stroke-dashoffset="1.6"/>
<path d="M62.9 157.5l3 .9 4.8 2.2M190.3 160.6l4.8-2.2 3-.9" fill="none" stroke="#808080" stroke-width=".27" stroke-dasharray="6.3 1.3 1.3 1.3 1.3 1.3" stroke-dashoffset="5.3"/>
<path d="M53 156.2l6.7 .6 3.2 .7M198.1 157.5l3.2-.7 6.7-.6" fill="none" stroke="#808080" stroke-width=".27" stroke-dasharray="6.3 1.3 1.3 1.3 1.3 1.3" stroke-dashoffset="4.5"/>
<path d="M61.9 129l-11.4-2M199 129l11.5-2" fill="none" stroke="#808080" stroke-width=".27" stroke-dasharray="6.3 1.3 1.3 1.3 1.3 1.3" stroke-dashoffset="3.7"/>
<path d="M53 156.2l-2.5-18.2M208 156.2l2.5-18.2M260.3 156.2l2.1-18.2" fill="none" stroke="#808080" stroke-width=".27" stroke-dasharray="6.3 1.3 1.3 1.3 1.3 1.3" stroke-dashoffset=".3"/>
<path d="M276.6 118l-2.6 4.4-3.1 6.6M270.9 129l-6.3-2" fill="none" stroke="#808080" stroke-width=".27" stroke-dasharray="6.3 1.3 1.3 1.3 1.3 1.3" stroke-dashoffset="3.3"/>
<path d="M270.9 129v-18.6l-.4-11.1" fill="none" stroke="#808080" stroke-width=".27" stroke-dasharray="6.3 1.3 1.3 1.3 1.3 1.3" stroke-dashoffset="1.1"/>
<path d="M275 101.1a91.6 91.6 0 0 0-5.5-18l-13.8-36.6" fill="none" stroke="#808080" stroke-width=".27" stroke-dasharray="6.3 1.3 1.3 1.3 1.3 1.3" stroke-dashoffset="-.4"/>
<path d="M260.3 156.2l4.3 .6 2.1 .7" fill="none" stroke="#808080" stroke-width=".27" stroke-dasharray="6.3 1.3 1.3 1.3 1.3 1.3" stroke-dashoffset="3.2"/>
<path d="M268.6 188l5-24.1" fill="none" stroke="#808080" stroke-width=".27" stroke-dasharray="6.3 1.3 1.3 1.3 1.3 1.3" stroke-dashoffset="3.6"/>
<path d="M266.7 157.5l4.2-28.5" fill="none" stroke="#808080" stroke-width=".27" stroke-dasharray="6.3 1.3 1.3 1.3 1.3 1.3" stroke-dashoffset="1.5"/>
<path d="M273.6 163.9l2.7-14" fill="none" stroke="#808080" stroke-width=".27" stroke-dasharray="6.3 1.3 1.3 1.3 1.3 1.3" stroke-dashoffset="2.4"/>
<path d="M276.3 149.9l1.8-10.4" fill="none" stroke="#808080" stroke-width=".27" stroke-dasharray="6.3 1.3 1.3 1.3 1.3 1.3" stroke-dashoffset="4.2"/>
<path d="M278.1 139.5a20.1 20.1 0 0 0 .1-10.2M278.1 139.5l-2.1 10.1" fill="none" stroke="#808080" stroke-width=".27" stroke-dasharray="6.3 1.3 1.3 1.3 1.3 1.3" stroke-dashoffset="4.4"/>
<path d="M274.8 142.1a113.9 113.9 0 0 1-3.9-13.1" fill="none" stroke="#808080" stroke-width=".27" stroke-dasharray="6.3 1.3 1.3 1.3 1.3 1.3" stroke-dashoffset="2.7"/>
<path d="M271.1 160.6l3.7-18.5" fill="none" stroke="#808080" stroke-width=".27" stroke-dasharray="6.3 1.3 1.3 1.3 1.3 1.3" stroke-dashoffset=".1"/>
<path d="M255.7 141.6l-1 9.1" fill="none" stroke="#808080" stroke-width=".27" stroke-dasharray="6.3 1.3 1.3 1.3 1.3 1.3" stroke-dashoffset="5"/>
<g fill="#fff" stroke="#fff" stroke-width=".35">
<path d="M40.9 9.6h31v5.9h-31z"/>
<path d="M331.8 250.2h22.4v4.3h-22.4z"/>
<path d="M5.6 248.5h13.6v4.3h-13.6z"/>
<path d="M7 274.5h9.6v4.3h-9.6z"/>
<path d="M7 287.5h9.6v4.3h-9.6z"/>
<path d="M7 261.5h10.9v4.2h-10.9z"/>
<path d="M3.3 217.4h19.1v4.2h-19.1z"/>
<path d="M7 235.4h9.6v4.2h-9.6z"/>
<path d="M7.1 222.5h9.5v4.2h-9.5z"/>
<path d="M297.6 250.2h18.3v4.3h-18.3z"/>
<path d="M376.1 244.2h14.3v4.3h-14.3z"/>
<path d="M404.4 237.3h8.2v4.2h-8.2z"/>
<path d="M215.3 237.3h16.3v4.2h-16.3z"/>
<path d="M251.9 237.3h32.6v4.2h-32.6z"/>
<path d="M205.7 255.8h8.2v4.2h-8.2z"/>
<path d="M375.1 237.3h16.3v4.2h-16.3z"/>
<path d="M337.9 237.3h16.3v4.2h-16.3z"/>
<path d="M342.2 224.2h50.8v4.4h-50.8z"/>
<path d="M297.3 237.3h16.3v4.2h-16.3z"/>
<path d="M404.8 265.2h10.2v4.2h-10.2z"/>
<path d="M389.6 265.2h10.2v4.2h-10.2z"/>
<path d="M289.3 272h10.2v4.2h-10.2z"/>
<path d="M303.3 265.5h10.2v4.2h-10.2z"/>
<path d="M289.3 279.5h10.2v4.2h-10.2z"/>
<path d="M327.2 286.5h10.2v4.3h-10.2z"/>
<path d="M373 286.3h36.6v4.2h-36.6z"/>
<path d="M327.2 279.4h10.2v4.2h-10.2z"/>
<path d="M370.6 265.2h12.3v4.2h-12.3z"/>
<path d="M289.3 286.6h10.2v4.2h-10.2z"/>
<path d="M305.4 272.5h12.2v4.3h-12.2z"/>
<path d="M231.3 271.1h28.3v3h-28.3z"/>
<path d="M216.6 281.9h19.8v2.9h-19.8z"/>
<path d="M257.3 281.9h16.9v2.9h-16.9z"/>
<path d="M225.7 264.7h39.5v5.2h-39.5z"/>
<path d="M367.8 279.4h16.3v4.2h-16.3z"/>
<path d="M340.8 265.5h10.2v4.2h-10.2z"/>
<path d="M327.2 272.5h10.2v4.3h-10.2z"/>
<path d="M375.1 251.4h16.3v4.2h-16.3z"/>
<path d="M37.8 239.9h19v4.4h-19z"/>
<path d="M37.8 249.7h50.8v4.4h-50.8z"/>
<path d="M37.8 254.7h86.7v4.4h-86.7z"/>
<path d="M37.8 259.6h139.7v4.4h-139.7z"/>
<path d="M37.8 264.5h95.2v4.4h-95.2z"/>
<path d="M37.8 269.4h80.4v4.5h-80.4z"/>
<path d="M37.8 274.4h55v4.4h-55z"/>
<path d="M328.5 229.2h78.3v4.4h-78.3z"/>
<path d="M342.2 223.6h51.5v3.6h-51.5z"/>
</g>
<text font-size="5.6" x="40.9" y="10.6" transform="rotate(-180 40.9 10.6)">-02</text>
<text font-size="4.2" fill="#1f2633" x="294.5" y="230">ROBOSKIN</text>
<g font-size="4.1">
<text x="49.6" y="4.3">1</text>
<text x="155.1" y="4.6">2</text>
<text x="261.4" y="4.6">3</text>
<text x="366.6" y="4.6">4</text>
<text x="128" y="29.1">80</text>
<text x="416.9" y="36.3">A</text>
<text x="416.9" y="111.3">B</text>
<text x="230.1" y="126" transform="rotate(-90 230.1 126)">141.5</text>
<text x="416.9" y="185.3">C</text>
<text x="138.3" y="198.7">160</text>
<text x="258.6" y="202.5">34.18</text>
<text x="354.2" y="253.7">-02</text>
<text x="416.7" y="264.6">D</text>
<text x="343.1" y="276">2026/8/6</text>
<text x="386.9" y="276">24.03</text>
<text x="406.3" y="276">1:1</text>
<text x="397.9" y="283">A3</text>
<text x="49.6" y="295.6">1</text>
<text x="154.9" y="296">2</text>
<text x="264.7" y="296">3</text>
<text x="366.6" y="296">4</text>
</g>
<text font-size="3.8" x="40.9" y="14.2">ROBOSKIN.0229</text>
<g font-size="3.5" fill="#111">
<text x="297.3" y="240.2">קלחה םש</text>
<text x="375.1" y="240.2">רמוח</text>
<text x="404.4" y="240.2">תומכ</text>
<text x="375.1" y="254.2">רמוחה ןקת</text>
<text x="38.7" y="262.5">IT13;תלוביס תגרד GB/T 1800.1-2020, יפל :וניוצ אלש תויווק תודימל תולוביס3.</text>
<text x="38.7" y="267.4">K;הגרד GB/T1184-1996, יפל :וניוצ אלש םוקימו הרוצ תולוביס4.</text>
<text x="226.6" y="267.6">/ Limitוניוצ אלש תולוביס</text>
<text x="340.8" y="268.4">ךיראת</text>
<text x="289.3" y="274.9">ןונכת</text>
<text x="327.2" y="275.4">ןונכת</text>
<text x="289.3" y="282.4">הקידב</text>
<text x="327.2" y="282.3">הקידב</text>
<text x="367.8" y="282.3">ןויליג לדוג</text>
<text x="289.3" y="289.5">רושיא</text>
<text x="327.2" y="289.4">רושיא</text>
<text x="373.9" y="289.2">1ךותמ 1 ןויליג</text>
</g>
<g font-size="3.3" fill="#111">
<text x="7" y="277.2">המיתח</text>
<text x="7" y="290.3">ךיראת</text>
</g>
<text font-size="3.1" fill="#111" x="37.8" y="242.4">תוינכט תושירד</text>
<g font-size="3" fill="#111">
<text x="376.1" y="246.7">ףצקומEPP</text>
<text x="37.8" y="257.1">;</text>
<text x="38.6" y="257.1">םיגרבותמ םירוח יחתפ תוהקל שי: 0.5×45°; וניוצ אלש תווצק תייהק2.</text>
<text x="205.7" y="258.2">תורעה</text>
<text x="390.4" y="267.6">gלקשמ</text>
<text x="38.5" y="271.9">SC;בושח ןייפאמ ןייצמ CC, ◇ יטירק ןייפאמ ןייצמ ▽ ,טוטרשב5.</text>
</g>
<text font-size="2.9" x="328.5" y="232.7">ROBOSKIN</text>
<g font-size="2.8" fill="#111">
<text x="337.9" y="239.6">טוטרשה ההזמ</text>
<text x="37.8" y="252">;</text>
<text x="38.5" y="252">םידרגו רמוח יפדוע ,תודח תוניפ ריסהל שי1.</text>
<text x="217.4" y="284.1">\ Chamferהזאפ</text>
<text x="258" y="284.2">/ Angleתיווז</text>
</g>
<g font-size="2.8">
<text x="331.8" y="253.6">ROBOSKIN.0229</text>
<text x="205.6" y="280.8">±0.05</text>
<text x="207" y="277.2">&gt;0.5</text>
<text x="216" y="280.8">±0.05</text>
<text x="217.9" y="277.2">＞3</text>
<text x="227" y="280.8">±0.1</text>
<text x="228.5" y="277.2">＞6</text>
<text x="236.3" y="280.8">±0.15</text>
<text x="237.5" y="277.2">＞30</text>
<text x="247.4" y="280.8">±0.2</text>
<text x="247.4" y="277.2">＞120</text>
<text x="257.1" y="280.8">±0.3</text>
<text x="257.1" y="277.2">＞400</text>
<text x="266.6" y="277.2">＞1000</text>
<text x="267.3" y="280.8">±0.5</text>
<text x="278" y="277.2">＞2000</text>
<text x="279.9" y="280.8">±1</text>
<text x="207" y="287.8">&gt;0.5</text>
<text x="217.9" y="287.8">＞3</text>
<text x="228.5" y="287.8">＞6</text>
<text x="237.5" y="287.8">＞30</text>
<text x="248.4" y="287.8">&lt;10</text>
<text x="257.8" y="287.8">＞10</text>
<text x="268" y="287.8">＞50</text>
<text x="278.5" y="287.8">＞120</text>
<text x="207.1" y="291.3">±0.2</text>
<text x="217.3" y="291.3">±0.5</text>
<text x="228.5" y="291.3">±1</text>
<text x="238.7" y="291.3">±2</text>
<text x="248.6" y="291.1">±1°</text>
<text x="257.8" y="291.1">±30’</text>
<text x="268.1" y="291.1">±10’</text>
<text x="278.6" y="291.2">±20’</text>
</g>
<g font-size="2.7" fill="#111">
<text x="303.3" y="267.7">תווצ שיא</text>
<text x="37.8" y="276.6">.</text>
<text x="38.5" y="276.6">עבוקה רוקמה אוה 3D לדומ ,וניוצ אלש תודימל6.</text>
</g>
<g font-size="2.6" fill="#111">
<text x="215.3" y="239.5">חטש ינפ לופיט</text>
<text x="298.3" y="252.4">EPPדופיר תבכש</text>
</g>
<g font-size="2.5" fill="#111">
<text x="251.9" y="239.4">)ימיכ לופיט תוברל( ימרת לופיט</text>
<text x="370.6" y="267.3">הסרג רפסמ</text>
<text x="404.8" y="267.3">הדימ הנק</text>
</g>
<text font-size="2.3" x="342.2" y="226.5">ROBOSKIN</text>
<text font-size="2.3" fill="#111" x="231.9" y="273">\ Liner Measureתיווק הדימ</text>
<g font-size="2" fill="#111">
<text x="3.3" y="219">םיפתושמ םיקלח םושיר</text>
<text x="3.3" y="221">רזוח שומישב וא</text>
<text x="7.1" y="224.2">תקתעה</text>
<text x="7.1" y="226.3">טוטרש</text>
<text x="5.6" y="250.2">טוטרש רפסמ</text>
<text x="5.6" y="252.3">םדוק רוקמ</text>
<text x="7" y="263.1">רפסמ</text>
<text x="7" y="265.3">רוקמ טוטרש</text>
<text x="305.4" y="274.2">Lu</text>
<text x="305.4" y="276.3">Zhecheng</text>
</g>
<g font-size="1.7" fill="#111">
<text x="7" y="238.6">טוטרשה</text>
<text x="7" y="236.8">קתעה תקידב</text>
</g>
</svg>
